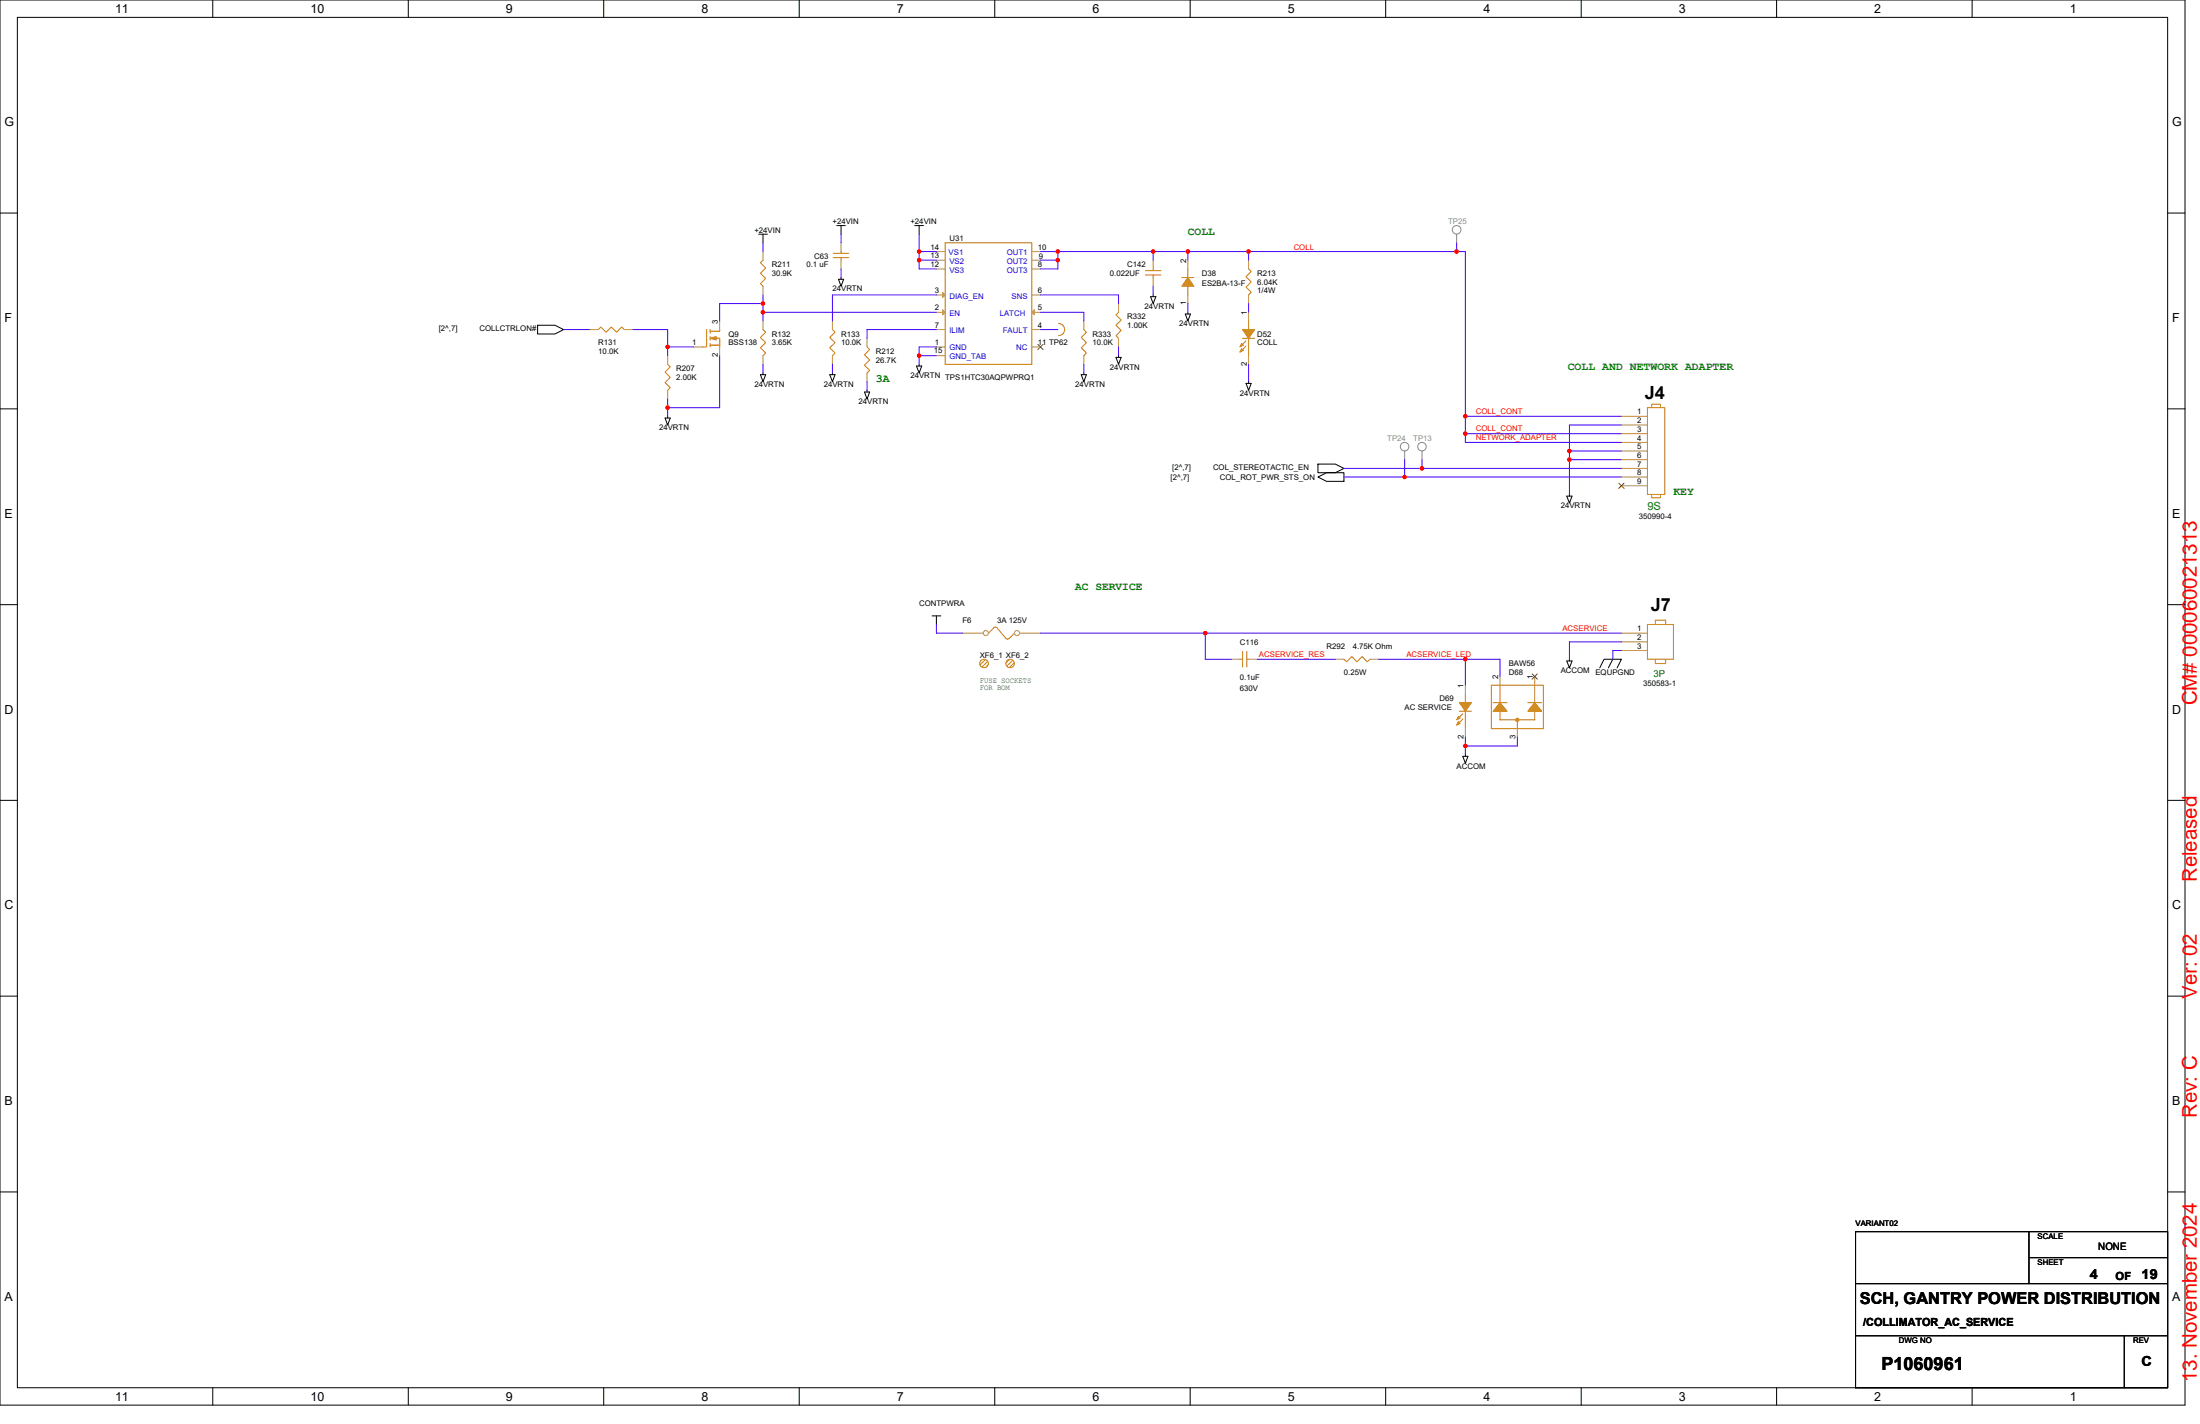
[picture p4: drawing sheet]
<svg xmlns="http://www.w3.org/2000/svg" width="432mm" height="279mm" viewBox="0 0 432 279" stroke-linecap="round" stroke-linejoin="round" font-family="sans-serif">
<path d="M0 0h428.9v275.7h-428.9zM3.4 3.4h422v268.9h-422z" fill="none" stroke="#000" stroke-width=".2"/>
<g fill="#fff">
<path d="M22.6 .4h2.7v2.7h-2.7z"/>
<path d="M22.6 272.6h2.7v2.8h-2.7z"/>
</g>
<path d="M41.8 0v3.4M41.8 272.3v3.4" fill="none" stroke="#000" stroke-width=".2"/>
<g fill="#fff">
<path d="M60.9 .4h2.7v2.7h-2.7z"/>
<path d="M60.9 272.6h2.7v2.8h-2.7z"/>
</g>
<path d="M80.1 0v3.4M80.1 272.3v3.4" fill="none" stroke="#000" stroke-width=".2"/>
<g fill="#fff">
<path d="M99.3 .4h1.4v2.7h-1.4z"/>
<path d="M99.3 272.6h1.4v2.8h-1.4z"/>
</g>
<path d="M118.5 0v3.4M118.5 272.3v3.4" fill="none" stroke="#000" stroke-width=".2"/>
<g fill="#fff">
<path d="M137.7 .4h1.3v2.7h-1.3z"/>
<path d="M137.7 272.6h1.3v2.8h-1.3z"/>
</g>
<path d="M156.9 0v3.4M156.9 272.3v3.4" fill="none" stroke="#000" stroke-width=".2"/>
<g fill="#fff">
<path d="M176 .4h1.4v2.7h-1.4z"/>
<path d="M176 272.6h1.4v2.8h-1.4z"/>
</g>
<path d="M195.2 0v3.4M195.2 272.3v3.4" fill="none" stroke="#000" stroke-width=".2"/>
<g fill="#fff">
<path d="M214.4 .4h1.4v2.7h-1.4z"/>
<path d="M214.4 272.6h1.4v2.8h-1.4z"/>
</g>
<path d="M233.6 0v3.4M233.6 272.3v3.4" fill="none" stroke="#000" stroke-width=".2"/>
<g fill="#fff">
<path d="M252.8 .4h1.3v2.7h-1.3z"/>
<path d="M252.8 272.6h1.3v2.8h-1.3z"/>
</g>
<path d="M272 0v3.4M272 272.3v3.4" fill="none" stroke="#000" stroke-width=".2"/>
<g fill="#fff">
<path d="M291.1 .4h1.4v2.7h-1.4z"/>
<path d="M291.1 272.6h1.4v2.8h-1.4z"/>
</g>
<path d="M310.3 0v3.4M310.3 272.3v3.4" fill="none" stroke="#000" stroke-width=".2"/>
<g fill="#fff">
<path d="M329.5 .4h1.4v2.7h-1.4z"/>
<path d="M329.5 272.6h1.4v2.8h-1.4z"/>
</g>
<path d="M348.7 0v3.4M348.7 272.3v3.4" fill="none" stroke="#000" stroke-width=".2"/>
<g fill="#fff">
<path d="M367.9 .4h1.3v2.7h-1.3z"/>
<path d="M367.9 272.6h1.3v2.8h-1.3z"/>
</g>
<path d="M387.1 0v3.4M387.1 272.3v3.4" fill="none" stroke="#000" stroke-width=".2"/>
<g fill="#fff">
<path d="M406.3 .4h1.3v2.7h-1.3z"/>
<path d="M406.3 272.6h1.3v2.8h-1.3z"/>
<path d="M.9 22.6h1.9v2.7h-1.9z"/>
<path d="M426.3 22.6h1.9v2.7h-1.9z"/>
<path d="M.9 61h1.4v2.7h-1.4z"/>
<path d="M426.3 61h1.5v2.7h-1.5z"/>
</g>
<path d="M0 41.8h3.4M425.5 41.8h3.4" fill="none" stroke="#000" stroke-width=".2"/>
<g fill="#fff">
<path d="M.9 99.4h1.6v2.7h-1.6z"/>
<path d="M426.3 99.4h1.6v2.7h-1.6z"/>
</g>
<path d="M0 80.2h3.4M425.5 80.2h3.4" fill="none" stroke="#000" stroke-width=".2"/>
<g fill="#fff">
<path d="M.9 137.8h1.7v2.7h-1.7z"/>
<path d="M426.3 137.8h1.8v2.7h-1.8z"/>
</g>
<path d="M0 118.6h3.4M425.5 118.6h3.4" fill="none" stroke="#000" stroke-width=".2"/>
<g fill="#fff">
<path d="M.9 176.2h1.7v2.7h-1.7z"/>
<path d="M426.3 176.2h1.8v2.7h-1.8z"/>
</g>
<path d="M0 157h3.4M425.5 157h3.4" fill="none" stroke="#000" stroke-width=".2"/>
<g fill="#fff">
<path d="M.9 214.7h1.6v2.7h-1.6z"/>
<path d="M426.3 214.7h1.6v2.7h-1.6z"/>
</g>
<path d="M0 195.5h3.4M425.5 195.5h3.4" fill="none" stroke="#000" stroke-width=".2"/>
<g fill="#fff">
<path d="M.8 253.1h1.7v2.7h-1.7z"/>
<path d="M426.3 253.1h1.6v2.7h-1.6z"/>
</g>
<g fill="none" stroke="#000" stroke-width=".2">
<path d="M148.9 46h1.7M149.8 46v1.6M164.2 44.3h1.7M164.6 54.8h1l-.5 1.4zM165.1 44.3v1.7M165.1 54.5v.3M179.5 44.3h1.8M180.4 44.3v1.7M225.8 58.2h1.1l-.6 1.4zM226.3 57.9v.3M105.5 63.8h3.4l1.7 .9-1.7 .8h-3.4zM149.2 73.5h1.1l-.5 1.4z"/>
<path d="M149.8 73.2v.3M162.9 73.5h1l-.5 1.4zM163.4 73.2v.3M169.7 76.9h1l-.5 1.4zM170.2 76.6v.3M179.9 71.8h1l-.5 1.4zM180.4 71.5v.3M212.2 73.5h1l-.5 1.4zM212.7 73.2v.3M219 70.1h1l-.5 1.4zM219.5 69.8v.3M232.6 61.6h1.1l-.5 1.4z"/>
<path d="M233.2 61.3v.3M244.6 75.2h1l-.5 1.4zM245.1 74.9v.3M130.5 82h1.1l-.6 1.4zM131 81.7v.3M258.7 93.6l1.7-.8h3.4v1.6h-3.4zM258.7 91.1h3.4l1.7 .8-1.7 .9h-3.4zM307.5 97.3h1l-.5 1.4zM308 97v.3M182.9 120.8h1.8M183.8 120.8v1.7M307.5 129.7h1l-.5 1.3z"/>
<path d="M308 129.3v.4M314 131l.8-1.7h3.4l-.8 1.7M316.5 129.3l-.8 1.7M287.1 148.4h1l-.5 1.4zM287.6 148.1v.3M0 233.9h3.4M425.5 233.9h3.4M364.2 251.9h61.2M364.2 241.7h61.2v30.6h-61.2zM398.2 241.7v10.2M398.2 246.8h27.2M364.2 262.1h61.2"/>
<path d="M416.9 262.1v10.2"/>
</g>
<g fill="none" stroke="#878787" stroke-width=".2">
<path d="M285.9 46v1.6M279.1 88.5v1.7"/>
<circle cx="285.9" cy="45.1" r=".84"/>
<circle cx="279.1" cy="87.6" r=".84"/>
</g>
<g fill="none" stroke="#cc8006" stroke-width=".2">
<path d="M149.8 51.1l-.6 .5 1.1 1-1.1 1 1.1 1-1.1 1 .6 .6M163.6 50.5h3M163.6 49.7h3M165.1 49.4v.3M165.1 50.5v.6M185.5 47.6h17v23.9h-17zM232 54.5h2.3M233.2 56.2v1.7M233.2 52.8v1.7M245.1 52.8l.5 .5-1 1 1 1-1 1 1 1.1-.5 .5M138.7 64.7v3.4h-.8M139.4 65h1.8v-.3v.3h-1.6"/>
<path d="M139.4 67.4v.7M139.4 67.7h1.8M139.4 66v.7M139.4 64.7v.7M139.6 67.7h1.5M140.2 66.4h1v1.7v-1.7h-.6M149.8 64.7l.5 .5-1.1 1 1.1 1-1.1 1 1.1 1.1-.5 .5M163.4 64.7l.5 .5-1 1 1 1-1 1 1 1.1-.5 .5M207.8 63.5a1.19 1.19 0 0 1 1.2 1.2 1.19 1.19 0 0 1-1.2 1.1M219.5 61.3l-.5 .5 1 1-1 1 1 1-1 1.1 .5 .5M243.9 66.4h2.4M244.6 66.9l-1.1 1"/>
<path d="M244.6 67.9l-1.1 1M245.1 63v1.7M245.1 66.4v3.4M323.3 80h3.4v17h-3.4zM324.2 80v-.7h1.7v.7M324.2 97v.7h1.7v-.7M286.4 139.6h2.4M287.6 136.1v1.8M287.6 139.6v3.4M292.7 134.5h10.2v8.5h-10.2zM293.1 137.9h2.7M294.4 139.6v1.6h6.8v-1.6"/>
<path d="M294.4 134.5v3.4M299.9 137.9h2.7M301.2 134.5v3.4M287.1 140.1l-1 1M287.1 141.1l-1 1M297.8 141.2v1.8"/>
</g>
<g fill="none" stroke="#a84" stroke-width=".2">
<path d="M149.8 56.2v1.7M149.8 49.4v1.7M165.1 47.6v1.8M165.1 51.1v1.7M183.8 57.9h1.7M183.8 49.4h1.7M183.8 51.1h1.7M183.8 52.8h1.7M202.5 49.4h1.7M202.5 51.1h1.7M202.5 52.8h1.7M202.5 57.9h1.7"/>
<path d="M219.5 59.6v1.7M233.2 57.9v1.7M233.2 51.1v1.7M245.1 51.1v1.7M245.1 57.9v1.7M136.1 68.1h1.8M141.2 63v1.7M141.2 68.1v1.7M149.8 63v1.7M149.8 69.8v1.7M163.4 63v1.7M163.4 69.8v1.7"/>
<path d="M183.8 64.7h1.7M183.8 68.1h1.7M183.8 61.3h1.7M183.8 69.8h1.7M202.5 61.3h1.7M202.5 64.7h1.7M202.5 68.1h1.7M207.6 64.7h.1M219.5 66.4v1.7M245.1 61.3v1.7M245.1 69.8v1.7M318.2 81.7h5.1"/>
<path d="M318.2 83.4h5.1M318.2 85.1h5.1M318.2 86.8h5.1M318.2 88.5h5.1M318.2 90.2h5.1M318.2 91.9h5.1M318.2 93.6h5.1M318.2 95.3h5.1M287.6 134.5v1.6M294.4 132.7v1.8M301.2 132.7v1.8M287.6 143v1.7"/>
<path d="M297.8 143v1.7"/>
</g>
<path d="M203.7 67.6l1 1M204.7 67.6l-1 1M317.7 94.8l1.1 1M318.7 94.8l-1 1M300.7 132.2l1.1 1.1M301.7 132.2l-1 1.1" fill="none" stroke="#804000" stroke-width=".2"/>
<g fill="#cc8006" stroke="#cc8006" stroke-width=".2">
<path d="M243.9 64.7h2.4l-1.2 1.7z"/>
<path d="M243.7 68.4l.4 .3-.7 .4z"/>
<path d="M243.7 67.4l.4 .3-.7 .4z"/>
<path d="M301.2 137.9l1.4 1.7h-2.7z"/>
<path d="M294.4 137.9l1.4 1.7h-2.7z"/>
<path d="M233.2 54.5l1.1 1.7h-2.3z"/>
<path d="M286.4 137.9h2.4l-1.2 1.7z"/>
<path d="M286.2 141.6l.4 .3-.7 .4z"/>
<path d="M286.2 140.6l.4 .3-.7 .3z"/>
<path d="M139.4 66.4l1.2-.4v.7z"/>
<circle cx="297.8" cy="141.2" r=".33"/>
</g>
<g fill="#a84" stroke="#a84" stroke-width=".2">
<path d="M185 57.4l.5 .5-.5 .5z"/>
<path d="M185 60.8l.5 .5-.5 .5z"/>
<path d="M202.5 61.3l.5-.5v1z"/>
</g>
<circle cx="193.1" cy="130.2" r=".84" fill="#fff"/>
<circle cx="193.1" cy="130.2" r=".84" fill="#cc8006" stroke="#cc8006" stroke-width=".2"/>
<path d="M131 71.5l.6 .5-1.1 1 1.1 1-1.1 1.1 1.1 1-.6 .5M263.8 129.3l.5 .6 1-1.1 1 1.1 1.1-1.1 1 1.1 .5-.6M323.3 122.5h5.1v6.8h-5.1zM324.9 129.3v.9h2v-.9h-.2M325.1 122.5h-.2v-.8h2v.8" fill="none" stroke="#cc8006" stroke-width=".2"/>
<path d="M131 69.8v1.7M131 76.6v1.7M262.1 129.3h1.7M268.9 129.3h1.7M318.2 124.2h5.1M318.2 125.9h5.1M318.2 127.6h5.1" fill="none" stroke="#a84" stroke-width=".2"/>
<circle cx="198.3" cy="130.2" r=".84" fill="#fff"/>
<circle cx="198.3" cy="130.2" r=".84" fill="#cc8006" stroke="#cc8006" stroke-width=".2"/>
<path d="M117.4 64.7l.5-.5 1.1 1 1-1 1 1 1-1 .5 .5M170.2 68.1l.5 .5-1 1 1 1-1 1 1 1.1-.5 .5M195 123.2l.3-.2 .4 .2M195 123.2l-1 1M195.7 123.2l1.7 2.1M197.4 125.2a.33 .33 0 0 0 .3 .2 .33 .33 0 0 0 .3-.2M199.1 124.2l-1 1.1M243.4 129.3h.5M243.9 127.8v3.1M244.7 127.8v3.1M244.7 129.3h.4" fill="none" stroke="#cc8006" stroke-width=".2"/>
<path d="M115.7 64.7h1.7M122.5 64.7h1.7M170.2 66.4v1.7M170.2 73.2v1.7M241.7 129.3h1.7M245.1 129.3h1.7" fill="none" stroke="#a84" stroke-width=".2"/>
<circle cx="193.5" cy="124.2" r=".5" fill="#fff" stroke="#a84" stroke-width=".2"/>
<path d="M188.9 124.2h4.1" fill="none" stroke="#a84" stroke-width=".2"/>
<circle cx="199.6" cy="124.2" r=".5" fill="#fff" stroke="#a84" stroke-width=".2"/>
<path d="M226.3 51.1v1.7M226.3 54.5v1.7M212.7 63v1.7M212.7 69.8v1.7M200.1 124.2h4.1" fill="none" stroke="#a84" stroke-width=".2"/>
<path d="M224.8 54h3.1M224.8 53.1h3.1M226.3 52.8v.3M226.3 54v.5M212.7 64.7l.5 .5-1 1 1 1-1 1 1 1.1-.5 .5" fill="none" stroke="#cc8006" stroke-width=".2"/>
<g fill="none" stroke="#878787" stroke-width=".2">
<path d="M275.7 88.5v1.7"/>
<circle cx="275.7" cy="87.6" r=".84"/>
</g>
<g fill="none" stroke="#4200ff" stroke-width=".2">
<path d="M149.8 59.6h-8.6v3.4M149.8 47.6v1.8M149.8 57.9v1.7M149.8 59.6v1.7M165.1 46v1.6M165.1 52.8v1.7M180.4 49.4h3.4M180.4 51.1h3.4M180.4 46v3.4M180.4 49.4v1.7M180.4 51.1v1.7h3.4M183.8 57.9h-20.4v5.1"/>
<path d="M204.2 49.4h3.4M204.2 51.1h3.4M204.2 57.9h15.3v1.7M207.6 49.4h18.7M207.6 49.4v1.7M207.6 51.1v1.7h-3.4M226.3 49.4v1.7M226.3 49.4h6.9M226.3 56.2v1.7M233.2 49.4h11.9M233.2 59.6v1.7M233.2 49.4v1.7"/>
<path d="M245.1 49.4h40.8M245.1 49.4v1.7M245.1 59.6v1.7M285.9 47.6v1.8M285.9 49.4h1.7v32.3M110.6 64.7h5.1M124.2 64.7h6.8v3.4M131 68.1v1.7M131 78.3v1.7M131 80v1.7M131 68.1h5.1M141.2 69.8v10.2h-10.2"/>
<path d="M149.8 71.5v1.7M149.8 61.3h34M149.8 61.3v1.7M163.4 71.5v1.7M170.2 74.9v1.7M183.8 64.7h-13.6v1.7M183.8 69.8h-3.4v1.7M183.8 68.1h-3.4v1.7M204.2 61.3h8.5v1.7M204.2 64.7h3.4M212.7 71.5v1.7M219.5 68.1v1.7"/>
<path d="M245.1 71.5v3.4M263.8 91.9h15.3M263.8 93.6h11.9M275.7 90.2v3.4M275.7 93.6h42.5M279.1 90.2v1.7h39.1M287.6 81.7h30.6M287.6 85.1v1.7h30.6M287.6 81.7v3.4M287.6 85.1h30.6M308 88.5h10.2M308 88.5v1.7"/>
<path d="M318.2 83.4h-10.2v5.1M318.2 90.2h-10.2v6.8M183.8 122.5v1.7h5.1M204.2 124.2h32.4M236.6 124.2h81.6M236.6 124.2v5.1h5.1M246.8 129.3h15.3M270.6 129.3h17M287.6 129.3h6.8v3.4M287.6 129.3v5.2M318.2 125.9h-10.2v3.4M318.2 127.6h-1.7v1.7"/>
<path d="M287.6 144.7v1.7M287.6 146.4v1.7M297.8 144.7v1.7h-10.2"/>
</g>
<g fill="#f00" stroke="#f00" stroke-width=".2">
<circle cx="285.9" cy="49.3" r=".33"/>
<circle cx="245.1" cy="49.3" r=".33"/>
<circle cx="287.6" cy="81.7" r=".33"/>
<circle cx="207.6" cy="49.3" r=".33"/>
<circle cx="226.3" cy="49.3" r=".33"/>
<circle cx="236.5" cy="124.2" r=".33"/>
<circle cx="287.6" cy="146.4" r=".33"/>
<circle cx="180.4" cy="51" r=".33"/>
<circle cx="180.4" cy="49.3" r=".33"/>
<circle cx="207.6" cy="51" r=".33"/>
<circle cx="131" cy="68.1" r=".33"/>
<circle cx="131" cy="80" r=".33"/>
<circle cx="233.1" cy="49.3" r=".33"/>
<circle cx="308" cy="88.5" r=".33"/>
<circle cx="308" cy="90.2" r=".33"/>
<circle cx="149.7" cy="59.6" r=".33"/>
<circle cx="279.1" cy="91.9" r=".33"/>
<circle cx="287.6" cy="129.3" r=".33"/>
<circle cx="275.7" cy="93.6" r=".33"/>
<circle cx="287.6" cy="85.1" r=".33"/>
<circle cx="180.4" cy="69.8" r=".33"/>
<circle cx="149.7" cy="61.3" r=".33"/>
</g>
<g font-size="4" fill="#f00">
<text x="431.2" y="138.4" transform="rotate(-90 431.2 138.4)">CM# 000060021313</text>
<text x="431.2" y="173.1" transform="rotate(-90 431.2 173.1)">Released</text>
<text x="431.2" y="196" transform="rotate(-90 431.2 196)">Ver: 02</text>
<text x="431.2" y="219.3" transform="rotate(-90 431.2 219.3)">Rev: C</text>
<text x="431.2" y="271.2" transform="rotate(-90 431.2 271.2)">13. November 2024</text>
</g>
<g font-size="3.6">
<text x="322.8" y="78.4">J4</text>
<text x="324" y="119.9">J7</text>
<text x="369.3" y="268.8">P1060961</text>
</g>
<text font-size="3.2" x="365" y="255.9">SCH, GANTRY POWER DISTRIBUTION</text>
<g font-size="2.7">
<text x="410.1" y="251">4</text>
<text x="420.3" y="251">19</text>
<text x="420.3" y="268">C</text>
</g>
<g font-size="2.4">
<text x="22.6" y="2.5">11</text>
<text x="60.9" y="2.5">10</text>
<text x="99.3" y="2.5">9</text>
<text x="137.7" y="2.5">8</text>
<text x="176" y="2.5">7</text>
<text x="214.4" y="2.5">6</text>
<text x="252.8" y="2.5">5</text>
<text x="291.1" y="2.5">4</text>
<text x="329.5" y="2.5">3</text>
<text x="367.9" y="2.5">2</text>
<text x="406.3" y="2.5">1</text>
<text x=".9" y="24.8">G</text>
<text x="426.3" y="24.8">G</text>
<text x=".9" y="63.2">F</text>
<text x="426.3" y="63.2">F</text>
<text x=".9" y="101.6">E</text>
<text x="426.3" y="101.6">E</text>
<text x=".9" y="140">D</text>
<text x="426.3" y="140">D</text>
<text x=".9" y="178.4">C</text>
<text x="426.3" y="178.4">C</text>
<text x=".9" y="216.8">B</text>
<text x="426.3" y="216.8">B</text>
<text x=".9" y="255.2">A</text>
<text x="426.3" y="255.2">A</text>
<text x="22.6" y="274.8">11</text>
<text x="60.9" y="274.8">10</text>
<text x="99.3" y="274.8">9</text>
<text x="137.7" y="274.8">8</text>
<text x="176" y="274.8">7</text>
<text x="214.4" y="274.8">6</text>
<text x="252.8" y="274.8">5</text>
<text x="291.1" y="274.8">4</text>
<text x="329.5" y="274.8">3</text>
<text x="367.9" y="274.8">2</text>
<text x="406.3" y="274.8">1</text>
</g>
<g font-size="2.2" fill="#008000">
<text x="233.2" y="46.1">COLL</text>
<text x="171.9" y="75">3A</text>
<text x="307.7" y="72.6">COLL AND NETWORK ADAPTER</text>
<text x="323.3" y="100">9S</text>
<text x="328.4" y="97.1">KEY</text>
<text x="211" y="115.8">AC SERVICE</text>
</g>
<g font-size="2.2">
<text x="415.2" y="251.2">OF</text>
<text x="365.7" y="260.2">/COLLIMATOR_AC_SERVICE</text>
</g>
<text font-size="2" x="411.8" y="245.2">NONE</text>
<text font-size="1.9" fill="#008000" x="324.5" y="132.9">3P</text>
<g font-size="1.5">
<text x="148.1" y="45.6">+24VIN</text>
<text x="163.4" y="43.9">+24VIN</text>
<text x="178.7" y="43.9">+24VIN</text>
<text x="186.4" y="47.3">U31</text>
<text x="151.5" y="52.4">R211</text>
<text x="158.3" y="52.4">0.1 uF</text>
<text x="159.8" y="50.7">C63</text>
<text x="182.6" y="49">14</text>
<text x="182.6" y="50.7">13</text>
<text x="182.6" y="52.4">12</text>
<text x="203.7" y="49">10</text>
<text x="203.7" y="52.4">8</text>
<text x="203.9" y="50.9">9</text>
<text x="221.2" y="52.4">C142</text>
<text x="232.8" y="51.6" transform="rotate(-90 232.8 51.6)">2</text>
<text x="151.5" y="54.1">30.9K</text>
<text x="163.4" y="57.2">24VRTN</text>
<text x="183.5" y="57.5">3</text>
<text x="203.7" y="57.5">6</text>
<text x="217.8" y="54.1">0.022UF</text>
<text x="232.8" y="59.9" transform="rotate(-90 232.8 59.9)">1</text>
<text x="235.9" y="54.1">D38</text>
<text x="235.9" y="56.2">ES2BA-13-F</text>
<text x="246.8" y="54.1">R213</text>
<text x="246.8" y="55.8">6.04K</text>
<text x="246.8" y="57.5">1/4W</text>
<text x="86.1" y="65">[2^,7]</text>
<text x="94.1" y="65">COLLCTRLON#</text>
<text x="140.9" y="63.5" transform="rotate(-90 140.9 63.5)">3</text>
<text x="183.5" y="64.3">7</text>
<text x="183.5" y="60.9">2</text>
<text x="203.7" y="64.3">4</text>
<text x="203.7" y="60.9">5</text>
<text x="221.2" y="62.7">R332</text>
<text x="221.2" y="64.3">1.00K</text>
<text x="224.6" y="60.6">24VRTN</text>
<text x="231.5" y="64">24VRTN</text>
<text x="244.7" y="61.8" transform="rotate(-90 244.7 61.8)">1</text>
<text x="117.4" y="67.8">R131</text>
<text x="117.4" y="69.4">10.0K</text>
<text x="135.8" y="67.7">1</text>
<text x="140.9" y="70.1" transform="rotate(-90 140.9 70.1)">2</text>
<text x="143" y="66">Q9</text>
<text x="143" y="67.8">BSS138</text>
<text x="151.5" y="66">R132</text>
<text x="151.5" y="67.8">3.65K</text>
<text x="165.1" y="66">R133</text>
<text x="165.1" y="67.8">10.0K</text>
<text x="171.9" y="69.4">R212</text>
<text x="171.9" y="71.2">26.7K</text>
<text x="183.3" y="69.3">15</text>
<text x="183.5" y="67.7">1</text>
<text x="203.7" y="67.7">11 TP62</text>
<text x="214.4" y="66">R333</text>
<text x="214.4" y="67.8">10.0K</text>
<text x="244.7" y="71.8" transform="rotate(-90 244.7 71.8)">2</text>
<text x="246.8" y="66">D52</text>
<text x="246.8" y="67.8">COLL</text>
<text x="132.7" y="72.9">R207</text>
<text x="132.7" y="74.5">2.00K</text>
<text x="148.1" y="75.9">24VRTN</text>
<text x="161.7" y="75.9">24VRTN</text>
<text x="178.7" y="74.2">24VRTN TPS1HTC30AQPWPRQ1</text>
<text x="211" y="75.9">24VRTN</text>
<text x="217.8" y="72.5">24VRTN</text>
<text x="243.4" y="77.6">24VRTN</text>
<text x="168.5" y="79.3">24VRTN</text>
<text x="321.3" y="81.3">1</text>
<text x="321.3" y="83">2</text>
<text x="129.3" y="84.4">24VRTN</text>
<text x="321.3" y="84.7">3</text>
<text x="321.3" y="86.4">4</text>
<text x="321.3" y="88.1">5</text>
<text x="321.3" y="89.8">6</text>
<text x="229.7" y="94.1">[2^,7]</text>
<text x="230.1" y="92.3">[2^,7]</text>
<text x="238.1" y="92.3">COL_STEREOTACTIC_EN</text>
<text x="239.4" y="94.1">COL_ROT_PWR_STS_ON</text>
<text x="321.3" y="91.5">7</text>
<text x="321.3" y="93.2">8</text>
<text x="321.3" y="95">9</text>
<text x="306.3" y="99.7">24VRTN</text>
<text x="321.6" y="101.8">350990-4</text>
<text x="180.4" y="118.8">CONTPWRA</text>
<text x="188.9" y="122.2">F6</text>
<text x="195.7" y="122.2">3A 125V</text>
<text x="321.3" y="123.9">1</text>
<text x="321.3" y="125.6">2</text>
<text x="192.3" y="129">XF6_1 XF6_2</text>
<text x="243.4" y="126.5">C116</text>
<text x="260.4" y="127.3">R292</text>
<text x="265.5" y="127.3">4.75K Ohm</text>
<text x="296.1" y="130.7">BAW56</text>
<text x="321.3" y="127.3">3</text>
<text x="243.4" y="133.4">0.1uF</text>
<text x="243.4" y="135.7">630V</text>
<text x="263.8" y="132.4">0.25W</text>
<text x="282.5" y="137.5">D69</text>
<text x="287.3" y="135" transform="rotate(-90 287.3 135)">1</text>
<text x="294" y="133.3" transform="rotate(-90 294 133.3)">2</text>
<text x="296.1" y="132.4">D68</text>
<text x="300.9" y="133.3" transform="rotate(-90 300.9 133.3)">1</text>
<text x="306.3" y="132.1">ACCOM</text>
<text x="313.1" y="132.4">EQUPGND</text>
<text x="322.5" y="134.6">350583-1</text>
<text x="275.7" y="139.2">AC SERVICE</text>
<text x="287.3" y="145" transform="rotate(-90 287.3 145)">2</text>
<text x="297.5" y="145" transform="rotate(-90 297.5 145)">3</text>
<text x="285.9" y="150.8">ACCOM</text>
<text x="364.2" y="240.5">VARIANT02</text>
<text x="399.9" y="243">SCALE</text>
<text x="399.9" y="248.1">SHEET</text>
<text x="372.7" y="263.5">DWG NO</text>
<text x="418.7" y="263.5">REV</text>
</g>
<g font-size="1.5" fill="#878787">
<text x="284.2" y="43.9">TP25</text>
<text x="272.3" y="86.5">TP24</text>
<text x="277.4" y="86.5">TP13</text>
</g>
<g font-size="1.5" fill="#00c">
<text x="186.2" y="50.1">VS1</text>
<text x="186.4" y="51.8">VS2</text>
<text x="186.4" y="53.5">VS3</text>
<text x="197.6" y="50.1">OUT1</text>
<text x="197.6" y="51.8">OUT2</text>
<text x="197.6" y="53.5">OUT3</text>
<text x="186.4" y="58.6">DIAG_EN</text>
<text x="198.5" y="58.6">SNS</text>
<text x="186.4" y="65.4">ILIM</text>
<text x="186.4" y="62">EN</text>
<text x="196.2" y="62">LATCH</text>
<text x="196.8" y="65.4">FAULT</text>
<text x="186.4" y="68.8">GND</text>
<text x="186.4" y="70.5">GND_TAB</text>
<text x="199.5" y="68.8">NC</text>
</g>
<g font-size="1.5" fill="#f00">
<text x="253.9" y="49">COLL</text>
<text x="289.6" y="81.2">COLL_CONT</text>
<text x="289.6" y="86.4">NETWORK_ADAPTER</text>
<text x="289.6" y="84.6">COLL_CONT</text>
<text x="306.7" y="123.9">ACSERVICE</text>
<text x="247.1" y="128.9">ACSERVICE_RES</text>
<text x="276" y="128.9">ACSERVICE_LED</text>
</g>
<g font-size="1.5" fill="#008000">
<text x="192.3" y="133.9">FUSE SOCKETS</text>
<text x="192.3" y="135.5">FOR BOM</text>
</g>
</svg>
